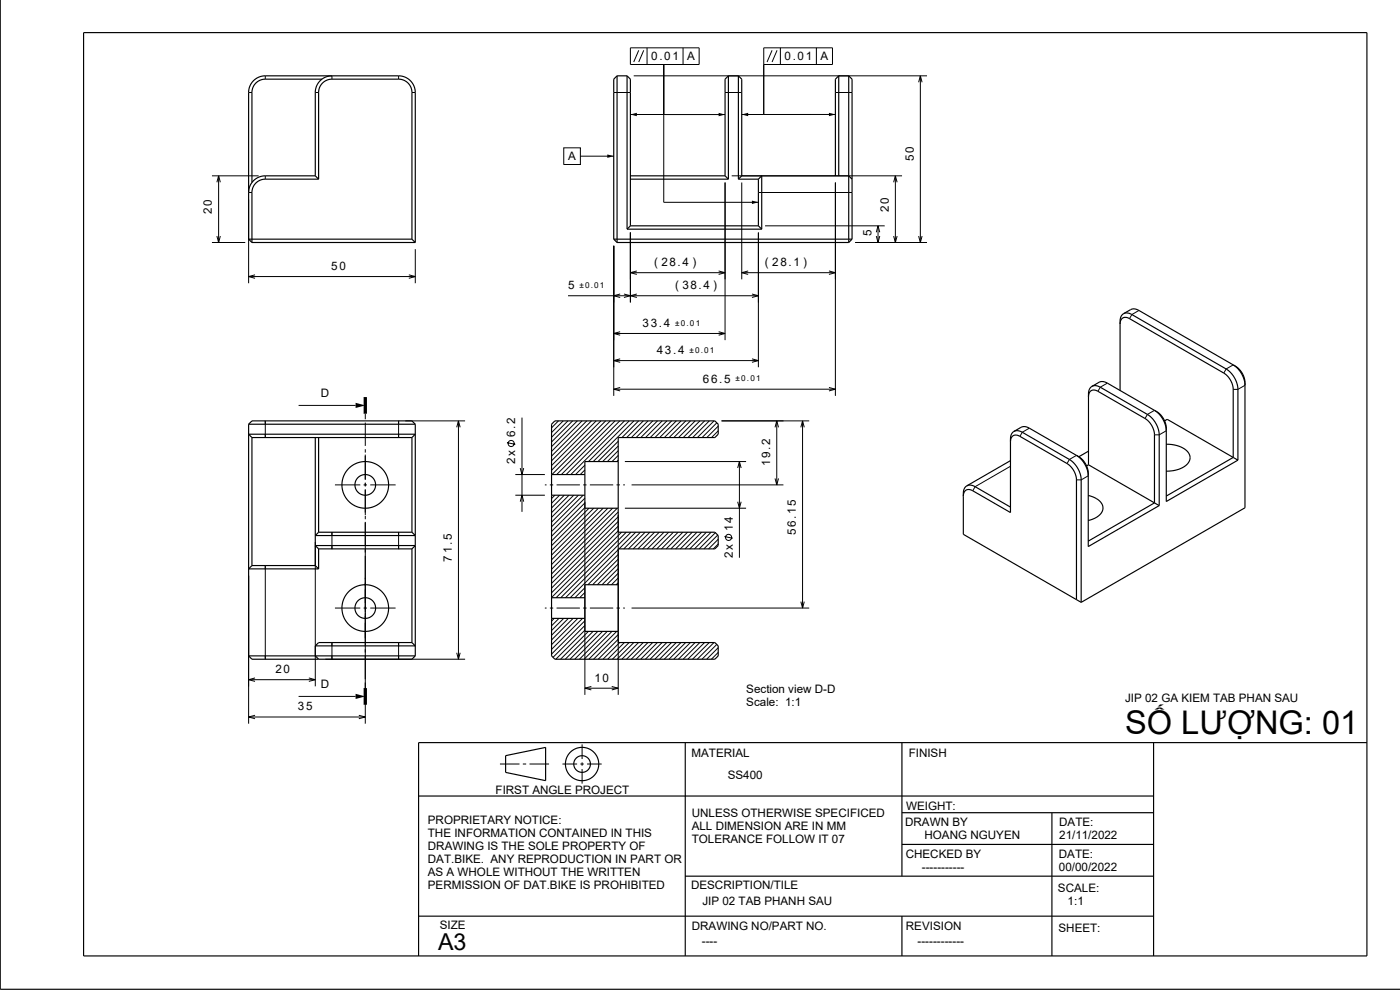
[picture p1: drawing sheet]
<svg xmlns="http://www.w3.org/2000/svg" width="420mm" height="297mm" viewBox="0 0 420 297" stroke-linecap="round" stroke-linejoin="round" font-family="sans-serif">
<g fill="none" stroke="#000" stroke-width=".3">
<path d="M189.1 14.4h20.6v4.9h-20.6zM191.6 15.1l-1.5 3.5M193.1 15.1l-1.5 3.5M194.1 14.4v4.9M199.1 19.3v41.4h28.4M204.9 14.4v4.9M229.1 19.3h20.6v-4.9h-20.6v19.9M231.6 15.1l-1.5 3.5M233.1 15.1l-1.5 3.5M234.1 14.4v4.9M244.9 14.4v4.9M74.6 27.7h1"/>
<path d="M79.6 22.8v.9M94.6 27.7h1M99.6 22.8v.9M119.6 22.8v.9M123.6 27.7h1M184.1 27.7h5M189.1 34.3l28.4 .1M190.1 22.8h88M217.5 27.7h5M250.6 27.7h5M250.6 34.3h-28.1M275.6 24.7l.5-1.9 .5 1.9"/>
<path d="M276.1 22.8v49.9M63.6 52.8h14M65.1 54.7l.5-1.9 .5 1.9M65.6 52.8v19.9M74.6 59.7v25.3M74.6 57.7h1M79.6 52.8v.9M169.1 44.4h5v5h-5zM174.1 46.8h10M217.5 54.8v47.2M219.5 52.8h51.1M222.5 54.8v29"/>
<path d="M227.5 57.7h28.1M250.6 54.8v64M268.1 54.7l.5-1.9 .5 1.9M268.6 52.8v19.9M63.6 72.7h10M65.1 70.8l.5 1.9 .5-1.9M124.6 74.8v10.2M184.1 73.7v45.1M189.1 69.8v20.9M227.5 69.8v40.4M229.5 67.8h35.9M256.6 72.7h21.5"/>
<path d="M262.9 70.8l.5 1.9 .5-1.9M262.9 69.7l.5-1.9 .5 1.9M263.4 67.8v4.9M268.1 70.8l.5 1.9 .5-1.9M275.6 70.8l.5 1.9 .5-1.9M74.6 83h50M76.5 82.5l-1.9 .5 1.9 .5M122.7 82.5l1.9 .5-1.9 .5M170.4 88.7h57.1M186.1 88.2l-2 .5 2 .5M186.1 99.5l-2 .5 2 .6M187.2 88.2l1.9 .5-1.9 .5"/>
<path d="M189.1 81.8h28.4M191.1 88.2l-2 .5 2 .5M191.1 81.3l-2 .5 2 .5M215.6 99.5l1.9 .5-1.9 .6M215.6 81.3l1.9 .5-1.9 .5M222.5 81.8h28.1M224.5 81.3l-2 .5 2 .5M225.6 88.2l1.9 .5-1.9 .5M248.7 81.3l1.9 .5-1.9 .5M341.7 93.1l-2.1 1.3-.7 1.2M184.1 100h33.4M184.1 108.2h43.4"/>
<path d="M184.1 116.8h66.5M186.1 107.7l-2 .5 2 .5M186.1 116.2l-2 .6 2 .5M225.6 107.7l1.9 .5-1.9 .5M248.7 116.2l1.9 .6-1.9 .5M332.2 114.9l-2.1 1.3-.7 1.2M370 109.5l-2.2 1.2-.7 1.2M373.5 115.6l-2.1 1.2h-1.4M79.6 126.2v5.2M89.6 121.6h17.1M109.6 124.1v1.7M109.6 126.8v7"/>
<path d="M109.6 134.8v1M109.6 136.4v7.6M119.6 126.2v5.2M121.6 126.3h17.9M137 128.2l.5-1.9 .5 1.9M137.5 126.3v71.5M152.1 132.8l2.5 .5M156.6 125.3v28.3M167.5 126.3l-2 2M169 126.3l-3.5 3.5M170.4 126.3l-4.9 4.9M171.8 126.3l-6.3 6.3"/>
<path d="M173.2 126.3l-7.7 7.7M174.6 126.3l-9.1 9.1M175.5 139.6l-2.8 2.8M176 126.3l-10.5 10.5M177.4 126.3l-11.9 11.9M178.9 126.3l-13.4 13.4M180.3 126.3l-14.8 14.8M181.7 126.3l-16.1 16.1M183.1 126.3l-16.1 16.1M184.5 126.3l-16.1 16.1M185.5 138l-.5 .5M185.5 136.6l-1.9 1.9"/>
<path d="M185.5 135.2l-3.3 3.3M185.5 133.8l-4.7 4.7M185.5 132.4l-6.1 6.1M185.9 126.3l-16.1 16.1M187.3 126.3l-16.1 16.1M187.5 138.5h36.3M188.8 126.3l-12.2 12.2M190.2 126.3l-12.2 12.2M191.6 126.3l-5 5M193 126.3l-5 5M194.4 126.3l-5 5M195.8 126.3l-5 5"/>
<path d="M197.2 126.3l-5 5M198.7 126.3l-5 5M200.1 126.3l-5 5M201.5 126.3l-5 5M202.9 126.3l-5 5M204.3 126.3l-5 5M205.7 126.3l-5 5M207.1 126.3l-5 5M208.6 126.3l-5 5M210 126.3l-5 5M211.4 126.3l-5 5M212.8 126.3l-5 5"/>
<path d="M214.2 126.3l-5 5M215 126.8l-4.4 4.5M215.5 129.3l-2 2M215.5 127.8l-3.5 3.5M216.5 126.3h26.3M221.8 138.5v28.8M232.5 128.2l.5-1.9 .6 1.9M233 126.3v19.2M240.3 128.2l.5-1.9 .5 1.9M240.8 126.3v56.1M303.1 139.9l-10.6 6.1-.7 1.2M308.8 128.5l-2.1 1.2-.7 1.2"/>
<path d="M322.9 136.6l-2.1 1.2-.7 1.3M346.3 123.1l-2.1 1.2-.7 1.3M349.9 129.2l-2.1 1.3h-1.5M99.6 159.6v5.2M100.5 145.5h7.6M109.1 145.5h1M109.6 144.8v1.2M109.6 146.8v7.8M109.6 154.8v1M109.6 156.6v60.5M111.1 145.5h7.6M119.6 159.6v5.2"/>
<path d="M154.6 148.6h8.9M154.6 142.4h8.9M156.1 140.4l.5 2 .5-2M156.1 150.5l.5-1.9 .5 1.9M163.5 145.5h.5M165 145.5h1M166.5 148.6l-1 1M167 145.5h7M167.9 148.6l-2.4 2.4M169.3 148.6l-3.8 3.8M170.7 148.6l-5.2 5.2M172.1 148.6l-6.6 6.6"/>
<path d="M173.5 148.6l-8 8M174.9 148.6l-9.4 9.4M175 145.5h1M175.5 152.3l-10 10M175.5 150.9l-10 10M175.5 141l-1.4 1.4M175.5 149.5l-10 10M175.5 150.6v57.9M176.7 152.5l-11.2 11.2M177 145.5h7M178.1 152.5l-12.6 12.6M179.5 152.5l-14 14"/>
<path d="M180.9 152.5l-15.4 15.4M182.4 152.5l-16.9 16.9M183.8 152.5l-18.3 18.3M185 145.5h1M185.2 152.5l-19.7 19.7M185.5 159.3l-20 20M185.5 157.8l-20 20M185.5 155l-20 20M185.5 153.6l-20 20M185.5 156.4l-20 20M185.5 154.5v54M186.5 159.7l-19.7 19.6"/>
<path d="M187 145.5h.5M187.5 152.5h36.3M187.9 159.7l-19.7 19.6M189.3 159.7l-19.7 19.6M189.5 145.5h45.5M190.7 159.7l-5 5M192.1 159.7l-5 5M193.5 159.7l-5 5M195 159.7l-5 5M196.4 159.7l-5 5M197.8 159.7l-5 5M199.2 159.7l-5 5"/>
<path d="M200.6 159.7l-5 5M202 159.7l-5 5M203.4 159.7l-5 5M204.9 159.7l-5 5M206.3 159.7l-5 5M207.7 159.7l-5 5M209.1 159.7l-5 5M210.5 159.7l-5 5M211.9 159.7l-5 5M213.3 159.7l-5 5M214.6 159.8l-4.8 4.9M221.3 140.4l.5-1.9 .5 1.9"/>
<path d="M221.3 150.5l.5 2 .5-2M232.5 143.5l.5 2 .6-2M326.5 142.7l-2.1 1.3h-1.5M74.6 172.7v44.4M79.6 169.6v28.3M94.6 162.7v43.2M175.5 179.2l-.2 .1M175.5 177.7l-1.6 1.6M175.5 176.3l-3 3M185.5 174.8l-.6 .6M185.5 173.4l-2.1 2M185.5 172l-3.5 3.4"/>
<path d="M185.5 170.6l-4.9 4.8M185.5 169.2l-6.3 6.2M185.5 167.7l-7.7 7.7M185.5 166.3l-9.1 9.1M185.5 164.9l-14.4 14.4M215.3 160.5l-4.1 4.2M215.5 163.2l-1.5 1.5M215.5 161.8l-2.9 2.9M217.3 161l2.5 .5M97.6 197.8h41.9M99.6 192.7v5.2M100.5 182.4h7.6"/>
<path d="M109.1 182.4h1M111.1 182.4h7.6M119.6 192.7v5.2M137 195.8l.5 2 .5-2M163.5 182.4h.5M165 182.4h1M166.3 185.5l-.8 .8M167 182.4h7M167.7 185.5l-2.2 2.2M169.1 185.5l-3.6 3.7M170.5 185.5l-5 5.1M171.9 185.5l-6.4 6.5"/>
<path d="M173.3 185.5l-7.8 7.9M174.8 185.5l-9.3 9.3M175 182.4h1M175.5 189.1l-8.7 8.7M175.5 187.6l-9.6 9.6M175.5 186.2l-10 10M176.5 189.4l-8.3 8.4M177 182.4h7M177.9 189.4l-8.3 8.4M179.3 189.4l-8.3 8.4M180.8 189.4l-8.4 8.4M182.2 189.4l-8.4 8.4"/>
<path d="M183.6 189.4l-8.4 8.4M185 182.4h1M185 189.4l-8.3 8.4M185.5 191.8l-6 6M185.5 190.4l-7.4 7.4M185.9 192.8l-5 5M187 182.4h.5M187.3 192.8l-5 5M188.7 192.8l-5 5M189.5 182.4h53.3M190.1 192.8l-5 5M191.6 192.8l-5 5"/>
<path d="M193 192.8l-5 5M194.4 192.8l-5 5M195.8 192.8l-5 5M197.2 192.8l-5 5M198.6 192.8l-5 5M200 192.8l-5 5M201.5 192.8l-5 5M202.9 192.8l-5 5M204.3 192.8l-5 5M205.7 192.8l-5 5M207.1 192.8l-5 5M208.5 192.8l-5 5"/>
<path d="M209.9 192.8l-5 5M211.4 192.8l-5 5M212.8 192.8l-5 5M214.2 192.8l-5 5M215 193.3l-4.4 4.5M215.5 195.7l-2.1 2.1M215.5 194.3l-3.5 3.5M240.3 180.5l.5 1.9 .5-1.9M74.6 203.9h20M74.6 215.1h35M76.5 203.4l-1.9 .5 1.9 .5M76.5 214.6l-1.9 .5 1.9 .5"/>
<path d="M89.6 208.9h17.1M92.7 203.4l1.9 .5-1.9 .5M107.7 214.6l1.9 .5-1.9 .5M175.5 206.5h10M177.4 205.9l-1.9 .6 1.9 .5M183.5 205.9l2 .6-2 .5M150 229.2h5.9M156.9 229.2h1M158.9 229.2h5.8M168.7 229.2h4.4M174.1 229.2h1M174.6 223.3v4.4"/>
<path d="M174.6 228.7v1M174.6 230.7v4.4M176.1 229.2h4.4"/>
<circle cx="153.3" cy="133" r=".91"/>
<circle cx="218.6" cy="161.2" r=".91"/>
</g>
<g fill="none" stroke="#000" stroke-width=".35">
<path d="M.1 0v296.8h419.9M25.1 9.8h385v277h-385zM96.6 23.7h-17a4 4 0 0 0-4 4v27.1M99.6 22.8a5 5 0 0 0-5 4.9v25.1M185.1 22.8h3M185.1 22.8l-1 .9v48M185.1 22.8v49.9M188.1 22.8v45.9M188.1 22.8l1 .9v44.1M218.5 22.8h3M218.5 22.8v30.9M218.5 22.8l-1 .9v29.1"/>
<path d="M221.5 22.8v30.9M221.5 22.8l1 .9v29.1M251.6 22.8h3M251.6 22.8l-1 .9v29.1M251.6 22.8v30M254.6 22.8l1 .9v48M254.6 22.8v49.9M94.6 52.8h-15a5 5 0 0 0-5 4.9M94.6 52.8l1 .9M95.6 53.7h-16a4 4 0 0 0-4 4v15M95.6 53.7v-26a4 4 0 0 1 4-4h20a4 4 0 0 1 4 4v44M189.1 53.7h29.4"/>
<path d="M189.1 52.8h28.4M217.5 52.8l1 .9M221.5 53.7h6M222.5 52.8h32.1l1 .9M222.5 52.8l-1 .9M227.5 53.7v14.1M227.5 53.7l1-.9v15.9M74.6 71.7v-44a5 5 0 0 1 5-4.9h40a5 5 0 0 1 5 4.9v45M74.6 71.7h49M74.6 71.7l1 1M75.6 72.7h49M123.6 71.7l1 1"/>
<path d="M184.1 71.7h71.5M184.1 71.7l1 1M185.1 72.7h69.5M188.1 68.7h40.4M189.1 67.8h38.4M189.1 67.8l-1 .9M227.5 67.8l1 .9M255.6 71.7l-1 1M336 97.2a1.72 1.72 0 0 1 .9-1.8 1.72 1.72 0 0 1 2 .2l28.2 16.3a6.2 6.2 0 0 1 2.9 4.9v20.4l-20.1 11.6M337.1 94.1l2.1-1.2a2.51 2.51 0 0 1 2.5 .2l29 16.8a6.2 6.2 0 0 1 2.8 4.9v37.5l-49.1 28.4M337.1 94.1a2.51 2.51 0 0 0-1.1 2.3v20.7M337.1 94.1a2.5 2.5 0 0 1 2.5 .3l28.2 16.3a7.8 7.8 0 0 1 3.6 6.1v21.2"/>
<path d="M326.5 119a1.72 1.72 0 0 1 .9-1.8 1.72 1.72 0 0 1 2 .2l14.1 8.2a6.2 6.2 0 0 1 2.8 4.9v20.4l-19.8 11.4M327.6 115.9a2.48 2.48 0 0 1 2.5 .3l14.1 8.1a7.8 7.8 0 0 1 3.6 6.2v21.2M327.6 115.9a2.51 2.51 0 0 0-1.1 2.3v21.2M327.6 115.9l2.1-1.2a2.49 2.49 0 0 1 2.5 .2l14.1 8.2M370 109.5a7.8 7.8 0 0 1 3.5 6.1M74.6 127.3v69.5M74.6 127.3l1-1h48l1 1M74.6 127.3h50M75.6 131.3v38.4M75.6 131.3l-1-1h50l-1 1M75.6 131.3h48M94.6 131.3v38.4"/>
<path d="M95.6 131.3v28.4M123.6 131.3v28.4M124.6 127.3v69.5M166.5 126.3h48l1 1v3l-1 1h-29v28.4h29l1 1v3l-1 1h-29v28.1h29l1 1v3l-1 1h-48l-1-1v-69.5zM185.5 138.5h-10v14h10M303.1 132.5a1.72 1.72 0 0 1 .9-1.8 1.72 1.72 0 0 1 2 .2l14.1 8.2a6.3 6.3 0 0 1 2.8 4.9v35.9M303.1 138.2l-13.1 7.6M304.2 129.4a2.51 2.51 0 0 0-1.1 2.3v22.1l-11.3-6.6a1.72 1.72 0 0 0-2-.2 1.72 1.72 0 0 0-.8 1.9M304.2 129.4a2.49 2.49 0 0 1 2.5 .3l14.1 8.1a7.8 7.8 0 0 1 3.6 6.2v36.7M304.2 129.4l2.1-1.2a2.5 2.5 0 0 1 2.5 .3l14.8 8.5M322.9 136.6l.1 .1a7.8 7.8 0 0 1 3.5 6M323.6 137a6.2 6.2 0 0 1 2.9 4.9v22.1l21.3-12.3"/>
<path d="M326.5 135.4l-2.9 1.6M326.5 139.4l21.3 12.3M326.5 139.4l-.5 .4M346.3 123.1a7.8 7.8 0 0 1 3.6 6.1M346.3 123.1l.8 .4a6.3 6.3 0 0 1 2.8 4.9v22.1l21.5-12.5M349.4 126.3l.8-.5 21.2 12.2M349.9 133.3l2.6 .2 2.1 .8a3.1 3.1 0 0 1 1.9 4.5l-1 1-1.6 .9-1.8 .5-2.2 .2M95.6 159.7l-1 1h30l-1-1M95.6 159.7h28M165.5 148.6h10M165.5 142.4h10M290 145.8a2.5 2.5 0 0 0-1 2.2v12.3l35.4 20.4"/>
<path d="M290 145.8a2.49 2.49 0 0 1 2.5 .2l10.6 6.1M326.5 148.6l2 .7a3.1 3.1 0 0 1 1.9 4.6l-1.5 1.3-2.4 1M75.6 169.7h19M75.6 169.7l-1 1h21M94.6 169.7l1 1M95.6 164.7v6M95.6 164.7l-1-1h30l-1 1M95.6 164.7h28M123.6 164.7v28.1M165.5 179.3h10M185.5 175.4h-10v14h10M74.6 196.8l1 1h48l1-1"/>
<path d="M74.6 196.8h50M94.6 193.8v3l1 1M123.6 192.8h-28l-1 1M123.6 192.8l1 1h-30M165.5 185.5h10M125.6 238.8h220.5M151.7 226.7l12-2.5v10l-12-2.5zM205.6 222.8v64M270.6 222.8v40.1M346.1 222.8v64M410.1 222.8h-284.5v64M270.6 243.8h75.5"/>
<path d="M270.6 253.3h75.5M315.6 243.8v43M125.6 274.8h220.5M205.6 262.9h140.5M270.6 274.8v12"/>
<circle cx="109.6" cy="145.5" r="7"/>
<circle cx="109.6" cy="145.5" r="3.1"/>
<circle cx="109.6" cy="182.4" r="3.1"/>
<circle cx="109.6" cy="182.4" r="7"/>
<circle cx="174.6" cy="229.2" r="2.5"/>
<circle cx="174.6" cy="229.2" r="5"/>
</g>
<path d="M109.6 119.1v5M109.6 206.4v5" fill="none" stroke="#000" stroke-width="1" stroke-linecap="butt"/>
<g fill="#000">
<path d="M189.1 34.3l2-.5v1.1z" fill-rule="evenodd"/>
<path d="M215.6 33.8l1.9 .6-1.9 .5z" fill-rule="evenodd"/>
<path d="M222.5 34.3l2-.5v1.1z" fill-rule="evenodd"/>
<path d="M248.7 33.8l1.9 .5-1.9 .6z" fill-rule="evenodd"/>
<path d="M182.2 46.3l1.9 .5-1.9 .6z" fill-rule="evenodd"/>
<path d="M225.6 60.2l1.9 .5-1.9 .5z" fill-rule="evenodd"/>
<path d="M106.7 120.8l2.9 .8-2.9 .8z" fill-rule="evenodd"/>
<path d="M106.7 208.1l2.9 .8-2.9 .8z" fill-rule="evenodd"/>
</g>
<text font-size="9.8" x="337.5" y="220.2">SỐ LƯỢNG: 01</text>
<text font-size="7" x="131.4" y="284.9">A3</text>
<g font-size="3.5">
<text x="195.4" y="18.1">0.01</text>
<text x="206.2" y="18.1">A</text>
<text x="235.4" y="18.1">0.01</text>
<text x="246.2" y="18.1">A</text>
<text x="170.5" y="48.1">A</text>
<text x="274.1" y="48.2" transform="rotate(-90 274.1 48.2)">50</text>
<text x="63.6" y="64.1" transform="rotate(-90 63.6 64.1)">20</text>
<text x="266.6" y="63.7" transform="rotate(-90 266.6 63.7)">20</text>
<text x="261.4" y="70.7" transform="rotate(-90 261.4 70.7)">5</text>
<text x="99.4" y="81">50</text>
<text x="196.2" y="79.8">( 28.4 )</text>
<text x="229.5" y="79.8">( 28.1 )</text>
<text x="170.4" y="86.7">5</text>
<text x="202.5" y="86.7">( 38.4 )</text>
<text x="192.8" y="98">33.4</text>
<text x="197.1" y="106.2">43.4</text>
<text x="96.2" y="119">D</text>
<text x="210.9" y="114.8">66.5</text>
<text x="154.6" y="131.1" transform="rotate(-90 154.6 131.1)">6.2</text>
<text x="154.6" y="139.2" transform="rotate(-90 154.6 139.2)">2x</text>
<text x="231" y="139.8" transform="rotate(-90 231 139.8)">19.2</text>
<text x="219.8" y="159.3" transform="rotate(-90 219.8 159.3)">14</text>
<text x="238.8" y="160.5" transform="rotate(-90 238.8 160.5)">56.15</text>
<text x="219.8" y="167.3" transform="rotate(-90 219.8 167.3)">2x</text>
<text x="135.5" y="168.5" transform="rotate(-90 135.5 168.5)">71.5</text>
<text x="82.6" y="201.9">20</text>
<text x="96.2" y="206.3">D</text>
<text x="178.3" y="204.5">10</text>
<text x="223.9" y="207.8">Section view D-D</text>
<text x="89.4" y="213.1">35</text>
<text x="223.9" y="211.7">Scale: 1:1</text>
<text x="337.5" y="210.6">JIP 02 GA KIEM TAB PHAN SAU</text>
<text x="207.5" y="227.2">MATERIAL</text>
<text x="272.6" y="227.1">FINISH</text>
<text x="218.3" y="233.7">SS400</text>
<text x="148.7" y="238.2">FIRST ANGLE PROJECT</text>
<text x="207.5" y="245.1">UNLESS OTHERWISE SPECIFICED</text>
<text x="271.8" y="243">WEIGHT:</text>
<text x="128.4" y="247.3">PROPRIETARY NOTICE:</text>
<text x="128.4" y="251.2">THE INFORMATION CONTAINED IN THIS</text>
<text x="207.5" y="249">ALL DIMENSION ARE IN MM</text>
<text x="271.6" y="247.8">DRAWN BY</text>
<text x="277.4" y="251.7">HOANG NGUYEN</text>
<text x="317.8" y="247.7">DATE:</text>
<text x="317.8" y="251.7">21/11/2022</text>
<text x="128.4" y="255.1">DRAWING IS THE SOLE PROPERTY OF</text>
<text x="207.5" y="252.9">TOLERANCE FOLLOW IT 07</text>
<text x="271.7" y="257.4">CHECKED BY</text>
<text x="317.7" y="257.3">DATE:</text>
<text x="128.4" y="259">DAT.BIKE. ANY REPRODUCTION IN PART OR</text>
<text x="128.4" y="262.9">AS A WHOLE WITHOUT THE WRITTEN</text>
<text x="276.6" y="261.3">-----------</text>
<text x="317.7" y="261.2">00/00/2022</text>
<text x="128.4" y="266.8">PERMISSION OF DAT.BIKE IS PROHIBITED</text>
<text x="207.3" y="266.7">DESCRIPTION/TILE</text>
<text x="317.4" y="267.6">SCALE:</text>
<text x="210.7" y="271.5">JIP 02 TAB PHANH SAU</text>
<text x="320.3" y="271.5">1:1</text>
<text x="132" y="278.6">SIZE</text>
<text x="207.6" y="278.9">DRAWING NO/PART NO.</text>
<text x="271.8" y="278.9">REVISION</text>
<text x="317.6" y="279.5">SHEET:</text>
<text x="210.6" y="283.6">----</text>
<text x="275.3" y="283.6">------------</text>
</g>
<g font-size="2.4">
<text x="173.8" y="86.3">±0.01</text>
<text x="202.6" y="97.7">±0.01</text>
<text x="206.8" y="105.8">±0.01</text>
<text x="220.7" y="114.4">±0.01</text>
</g>
</svg>
